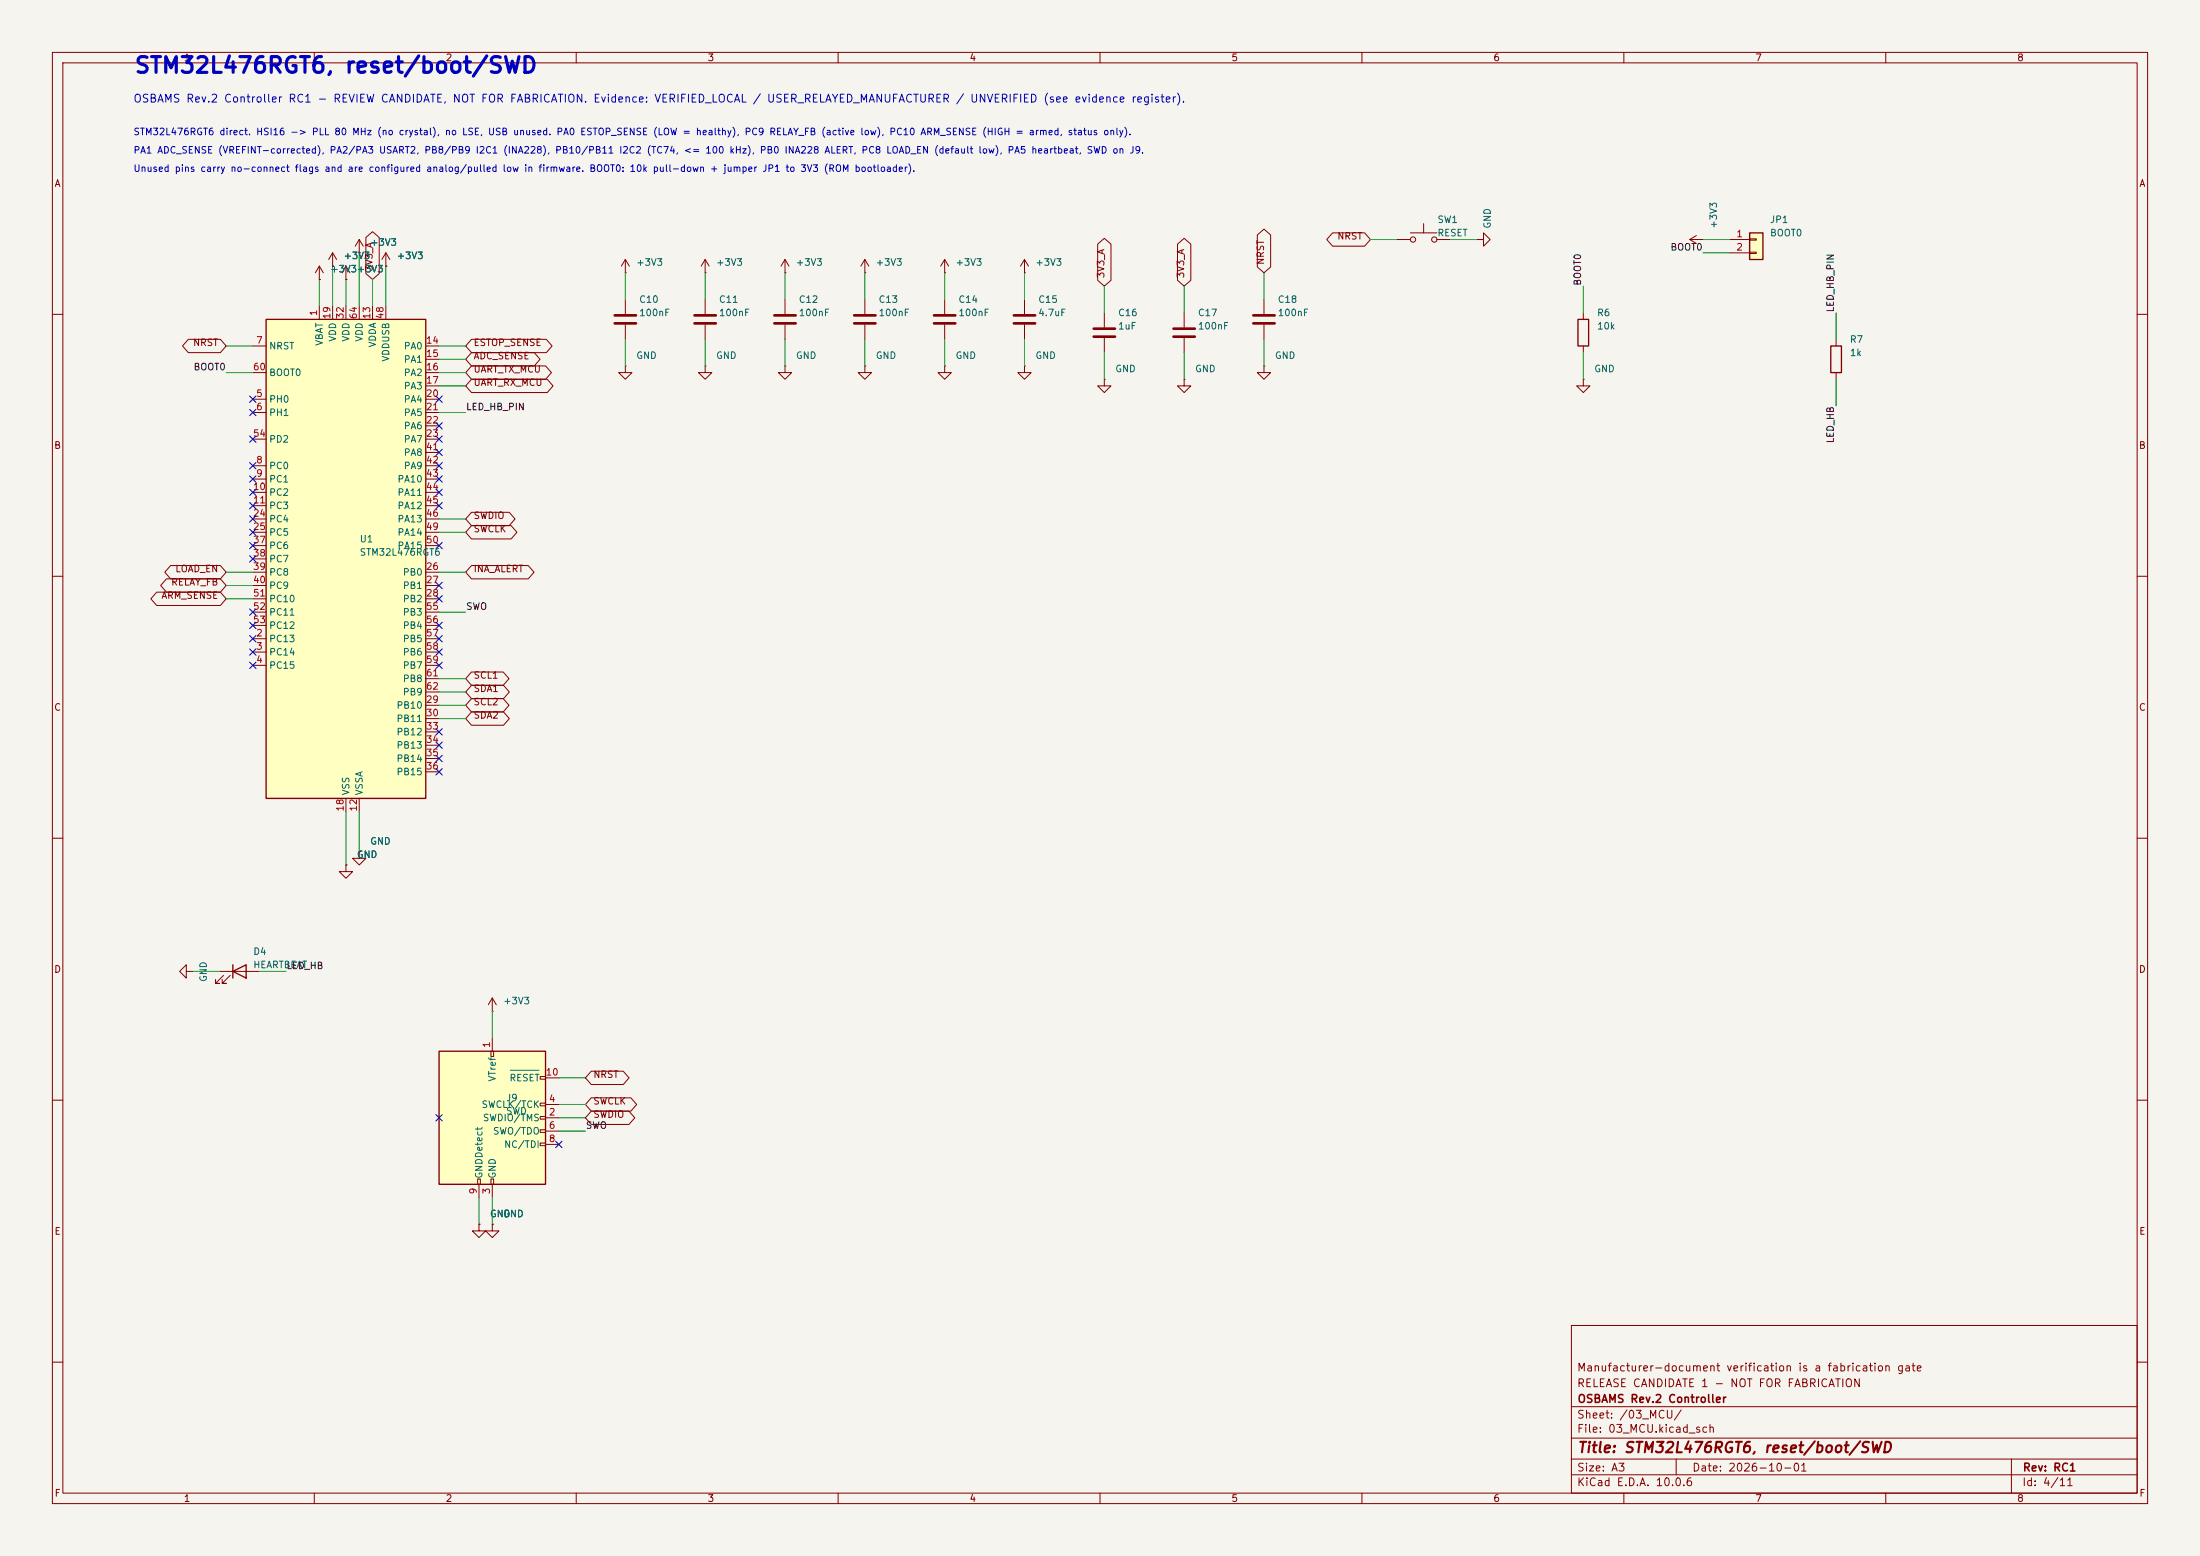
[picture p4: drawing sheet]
<svg xmlns="http://www.w3.org/2000/svg" width="420mm" height="297mm" viewBox="0 0 420 297" stroke-linecap="round" stroke-linejoin="round" font-family="sans-serif">
<path d="M0 0h420v297h-420z" fill="#f5f4ef" stroke="#f5f4ef" stroke-width=".19"/>
<g fill="none" stroke="#840000" stroke-width=".19">
<path d="M10 10h400v277h-400zM12 12h396v273h-396zM60 10v2M110 10v2M160 10v2M210 10v2M260 10v2M310 10v2M360 10v2M119.4 52.1h.1M119.4 49.5v2.6M119.4 57.2v2.7"/>
<path d="M119.4 49.5l-.8 1.3M119.4 49.5l.7 1.3M10 60h2M119.4 69.9v1.2h1.2l-1.2 1.3-1.3-1.3h1.3M119.4 69.9h.1M119.4 62v2.8M408 60h2M10 110h2M408 110h2M10 160h2M408 160h2M68.6 162.6v1.2h1.2l-1.2 1.3-1.3-1.3h1.3"/>
<path d="M68.6 162.6h.1M35.6 185.4v-1.2l-1.3 1.2 1.3 1.3v-1.3h1.2M36.8 185.4h.1M41.9 185.4h7.6M42.7 186.2l-1.6 1.5h.8h-.8v-.8M43.9 186.2l-1.5 1.5h.8h-.8v-.8M10 210h2M408 210h2M91.4 233.7v1.2h1.3l-1.3 1.3-1.2-1.3h1.2M91.4 233.7h.1M94 233.7v1.2h1.2l-1.2 1.3-1.3-1.3h1.3M94 233.7h.1"/>
<path d="M300 253h108v32h-108zM10 260h2M300 278.5h108M300 274.5h108M300 268.5h108M320 278.5v3M384 278.5v6.5M408 260h2M60 285v2M110 285v2M160 285v2M210 285v2"/>
<path d="M260 285v2M300 281.5h108M310 285v2M360 285v2"/>
</g>
<path d="M117.3 60.2h4.1M117.3 61.7h4.1" fill="none" stroke="#840000" stroke-width=".51"/>
<path d="M44.4 185.4l2.6-1.2v2.5zM44.4 184.2v2.5" fill="none" stroke="#840000" stroke-width=".25"/>
<path d="M83.8 200.7h20.3v25.4h-20.3z" fill="#ffffc2"/>
<path d="M301.2 61h2.1v5h-2.1zM349.5 66h2v5.1h-2zM83.8 200.7h20.3v25.4h-20.3z" fill="none" stroke="#840000" stroke-width=".25"/>
<g fill="none" stroke="#840000" stroke-width=".19">
<path d="M61 53.3h.1M61 50.8l-.8 1.3M61 50.8l.7 1.3M61 50.8v2.5M63.5 50.8h.1M63.5 48.3l-.8 1.2M63.5 48.3l.8 1.2M63.5 48.3v2.5M66 53.3h.1M66 50.8l-.7 1.3M66 50.8l.8 1.3M66 50.8v2.5"/>
<path d="M68.6 48.3h.1M68.6 45.7l-.8 1.3M68.6 45.7l.7 1.3M68.6 45.7v2.6M73.7 50.8h.1M73.7 48.3l-.8 1.2M73.7 48.3l.7 1.2M73.7 48.3v2.5M134.6 52.1h.1M134.6 49.5v2.6M134.6 57.2v2.7M134.6 49.5l-.7 1.3"/>
<path d="M134.6 49.5l.8 1.3M149.9 52.1h.1M149.9 49.5v2.6M149.9 57.2v2.7M149.9 49.5l-.8 1.3M149.9 49.5l.7 1.3M180.3 57.2v2.7M226.1 59.7v2.8M241.3 57.2v2.7M266.7 45.7h2.5M269.2 44.5h5.1M271.8 42.7v1.8"/>
<path d="M274.3 45.7h2.6M281.9 45.7h1.3v-1.2l1.3 1.2-1.3 1.3v-1.3M281.9 45.7h.1M302.3 59.7v1.3M322.6 45.7l1.2 .8M322.6 45.7h2.5M323.8 45l-1.2 .7M325.1 45.7h.1M134.6 69.9v1.2h1.3l-1.3 1.3-1.3-1.3h1.3M134.6 69.9h.1M134.6 62v2.8M149.9 69.9v1.2h1.2l-1.2 1.3-1.3-1.3h1.3"/>
<path d="M149.9 69.9h.1M149.9 62v2.8M180.3 62v2.8M226.1 72.4v1.3h1.2l-1.2 1.2-1.3-1.2h1.3M226.1 72.4h.1M226.1 64.5v2.8M241.3 69.9v1.2h1.3l-1.3 1.3-1.3-1.3h1.3M241.3 69.9h.1M241.3 62v2.8M302.3 72.4v1.3h1.2l-1.2 1.2-1.3-1.2h1.3M302.3 72.4h.1M302.3 66v1.3"/>
<path d="M350.5 64.8v1.2M350.5 71.1v1.3M66 165.1v1.3h1.3l-1.3 1.2-1.2-1.2h1.2M66 165.1h.1M94 193h.1M94 190.5v2.5M94 198.1v2.6M94 190.5l-.8 1.3M94 190.5l.7 1.3M93.7 200.7h.5v1h-.5zM103.1 210.6h1v.5h-1zM103.1 205.5h1v.5h-1z"/>
<path d="M103.1 213.1h1v.5h-1zM103.1 215.6h1v.6h-1zM103.1 218.2h1v.5h-1zM104.1 213.4h2.6M104.1 210.8h2.6M104.1 215.9h2.6M104.1 218.4h2.6M104.1 205.7h2.6M91.2 225h.5v1.1h-.5zM91.4 226.1v2.5M93.7 225h.5v1.1h-.5zM94 226.1v2.5"/>
<circle cx="269.7" cy="45.7" r=".51"/>
<circle cx="273.8" cy="45.7" r=".51"/>
</g>
<path d="M97.4 204.3h5.5" fill="none" stroke="#006464" stroke-width=".19"/>
<path d="M132.6 60.2h4.1M132.6 61.7h4.1M147.8 60.2h4.1M147.8 61.7h4.1M178.3 60.2h4.1M178.3 61.7h4.1M224 62.7h4.1M224 64.3h4.1M239.3 60.2h4M239.3 61.7h4" fill="none" stroke="#840000" stroke-width=".51"/>
<path d="M334 44.5h2.5v5h-2.5z" fill="#ffffc2"/>
<path d="M334 44.5h2.5v5h-2.5z" fill="none" stroke="#840000" stroke-width=".25"/>
<g fill="none" stroke="#840000" stroke-width=".19">
<path d="M165.1 52.1h.1M165.1 49.5l-.8 1.3M165.1 49.5l.8 1.3M165.1 49.5v2.6M165.1 57.2v2.7M180.3 52.1h.1M180.3 49.5l-.7 1.3M180.3 49.5l.8 1.3M180.3 49.5v2.6M195.6 52.1h.1M195.6 49.5v2.6M195.6 57.2v2.7"/>
<path d="M195.6 49.5l-.8 1.3M195.6 49.5l.7 1.3M210.8 59.7v2.8M330.2 45.7h3.8M330.2 48.3h3.8M334 45.6h1.3v.2h-1.3zM334 48.1h1.3v.3h-1.3zM165.1 69.9v1.2h1.3l-1.3 1.3-1.3-1.3h1.3M165.1 69.9h.1M165.1 62v2.8M180.3 69.9v1.2h1.3l-1.3 1.3-1.2-1.3h1.2M180.3 69.9h.1"/>
<path d="M195.6 69.9v1.2h1.2l-1.2 1.3-1.3-1.3h1.3M195.6 69.9h.1M195.6 62v2.8M210.8 72.4v1.3h1.3l-1.3 1.2-1.3-1.2h1.3M210.8 72.4h.1M210.8 64.5v2.8"/>
</g>
<path d="M163.1 60.2h4M163.1 61.7h4M193.5 60.2h4.1M193.5 61.7h4.1M208.8 62.7h4.1M208.8 64.3h4.1" fill="none" stroke="#840000" stroke-width=".51"/>
<path d="M50.8 61h30.5v91.4h-30.5z" fill="#ffffc2"/>
<path d="M50.8 61h30.5v91.4h-30.5z" fill="none" stroke="#840000" stroke-width=".25"/>
<g fill="none" stroke="#840000" stroke-width=".19">
<path d="M61 53.3h.1M61 58.4v2.6M63.5 50.8h.1M63.5 58.4v2.6M66 53.3h.1M66 58.4v2.6M68.6 48.3h.1M68.6 58.4v2.6M69.8 45.3l1.3-1.1 1.3 1.1v6.9l-1.3 1.1-1.3-1.1zM71.1 58.4v2.6M73.7 50.8h.1M73.7 58.4v2.6"/>
<path d="M209.5 46.6l1.3-1.1 1.3 1.1v6.9l-1.3 1.1-1.3-1.1zM224.8 46.6l1.3-1.1 1.2 1.1v6.9l-1.2 1.1-1.3-1.1zM240 44.8l1.3-1.1 1.3 1.1v6.2l-1.3 1.1-1.3-1.1zM254.4 44.4h6.1l1.1 1.3-1.1 1.3h-6.1l-1.1-1.3zM36 64.8h6.1l1.1 1.2-1.1 1.3h-6.1l-1.2-1.3zM48.3 76.2h2.5M48.3 78.7h2.5M48.3 66h2.5M48.3 71.1h2.5M81.3 76.2h2.5M81.3 78.7h2.5M81.3 66h2.5"/>
<path d="M81.3 68.6h2.5M81.3 71.1h2.5M81.3 73.7h2.5M90 67.3h12l1.1 1.3-1.1 1.3h-12l-1.1-1.3zM90 69.8h14.2l1.1 1.3-1.1 1.3h-14.2l-1.1-1.3zM90 72.4h14.5l1.1 1.3-1.1 1.2h-14.5l-1.1-1.2zM90 64.8h14.3l1.1 1.2-1.1 1.3h-14.3l-1.1-1.3zM48.3 88.9h2.5M48.3 91.4h2.5M48.3 94h2.5M48.3 96.5h2.5M48.3 83.8h2.5"/>
<path d="M48.3 99.1h2.5M81.3 88.9h2.5M81.3 91.4h2.5M81.3 94h2.5M81.3 96.5h2.5M81.3 81.3h2.5M81.3 83.8h2.5M81.3 99.1h2.5M81.3 86.4h2.5M90 97.8h7.2l1.1 1.3-1.1 1.2h-7.2l-1.1-1.2zM29.9 113h12.2l1.1 1.3-1.1 1.3h-12.2l-1.1-1.3zM31.8 110.5h10.3l1.1 1.3-1.1 1.2h-10.3l-1.1-1.2z"/>
<path d="M32.6 107.9h9.5l1.1 1.3-1.1 1.3h-9.5l-1.1-1.3zM48.3 101.6h2.5M48.3 109.2h2.5M48.3 111.8h2.5M48.3 114.3h2.5M48.3 104.1h2.5M48.3 106.7h2.5M48.3 116.8h2.5M48.3 119.4h2.5M81.3 101.6h2.5M81.3 109.2h2.5M81.3 111.8h2.5"/>
<path d="M81.3 114.3h2.5M81.3 104.1h2.5M81.3 116.8h2.5M81.3 119.4h2.5M90 100.3h7.6l1.1 1.3-1.1 1.3h-7.6l-1.1-1.3zM90 107.9h10.8l1.2 1.3-1.2 1.3h-10.8l-1.1-1.3zM48.3 121.9h2.5M48.3 124.5h2.5M48.3 127h2.5M81.3 121.9h2.5M81.3 124.5h2.5M81.3 127h2.5"/>
<path d="M81.3 134.6h2.5M81.3 137.2h2.5M81.3 139.7h2.5M81.3 129.5h2.5M81.3 132.1h2.5M90 133.3h6.1l1.1 1.3-1.1 1.3h-6.1l-1.1-1.3zM90 128.3h6.1l1.1 1.2-1.1 1.3h-6.1l-1.1-1.3zM90 135.9h6.1l1.1 1.3-1.1 1.2h-6.1l-1.1-1.2zM90 130.8h6.1l1.1 1.3-1.1 1.3h-6.1l-1.1-1.3zM66 152.4v2.5M68.6 152.4v2.5M81.3 142.2h2.5"/>
<path d="M81.3 144.8h2.5M81.3 147.3h2.5M66 165.1h.1M68.6 162.6h.1M112.9 212.1h7.2l1.1 1.3-1.1 1.2h-7.2l-1.1-1.2zM112.9 209.5h7.5l1.1 1.3-1.1 1.3h-7.5l-1.1-1.3zM112.9 204.5h6.1l1.1 1.2-1.1 1.3h-6.1l-1.1-1.3zM91.4 233.7h.1M94 233.7h.1"/>
</g>
<g fill="none" stroke="#009600" stroke-width=".19">
<path d="M61 53.3v5.1M63.5 50.8v7.6M66 53.3v5.1M68.6 48.3v10.1M71.1 53.3v5.1M73.7 50.8v7.6M119.4 52.1v5.1M134.6 52.1v5.1M149.9 52.1v5.1M165.1 52.1v5.1M180.3 52.1v5.1M195.6 52.1v5.1"/>
<path d="M210.8 54.6v5.1M226.1 54.6v5.1M241.3 52.1v5.1M261.6 45.7h5.1M276.9 45.7h5M302.3 54.6v5.1M325.1 45.7h5.1M325.1 48.3h5.1M350.5 59.7v5.1M43.2 66h5.1M43.2 71.1h5.1M83.8 78.7h5.1"/>
<path d="M83.8 66h5.1M83.8 73.7h5.1M83.8 68.6h5.1M83.8 71.1h5.1M119.4 64.8v5.1M134.6 64.8v5.1M149.9 64.8v5.1M165.1 64.8v5.1M180.3 64.8v5.1M195.6 64.8v5.1M210.8 67.3v5.1M226.1 67.3v5.1"/>
<path d="M241.3 64.8v5.1M302.3 67.3v5.1M350.5 72.4v5.1M83.8 99.1h5.1M43.2 111.8h5.1M43.2 114.3h5.1M43.2 109.2h5.1M83.8 101.6h5.1M83.8 116.8h5.1M83.8 109.2h5.1M83.8 134.6h5.1M83.8 137.2h5.1"/>
<path d="M83.8 132.1h5.1M83.8 129.5h5.1M66 154.9v10.2M68.6 154.9v7.7M36.8 185.4h5.1M49.5 185.4h5.1M94 193v5.1M106.7 213.4h5.1M106.7 205.7h5.1M106.7 210.8h5.1M106.7 215.9h5.1M91.4 228.6v5.1"/>
<path d="M94 228.6v5.1"/>
</g>
<g fill="none" stroke="#000084" stroke-width=".19">
<path d="M47.7 75.6l1.2 1.2M47.7 78.1l1.2 1.2M48.9 75.6l-1.2 1.2M48.9 78.1l-1.2 1.2M83.2 75.6l1.2 1.2M84.4 75.6l-1.2 1.2M47.7 98.5l1.2 1.2M47.7 90.8l1.2 1.2M47.7 88.3l1.2 1.2M47.7 95.9l1.2 1.2M47.7 93.4l1.2 1.2M47.7 83.2l1.2 1.2"/>
<path d="M48.9 98.5l-1.2 1.2M48.9 90.8l-1.2 1.2M48.9 88.3l-1.2 1.2M48.9 95.9l-1.2 1.2M48.9 93.4l-1.2 1.2M48.9 83.2l-1.2 1.2M83.2 95.9l1.2 1.2M83.2 90.8l1.2 1.2M83.2 93.4l1.2 1.2M83.2 80.7l1.2 1.2M83.2 88.3l1.2 1.2M83.2 83.2l1.2 1.2"/>
<path d="M83.2 85.8l1.2 1.2M84.4 95.9l-1.2 1.2M84.4 85.8l-1.2 1.2M84.4 88.3l-1.2 1.2M84.4 83.2l-1.2 1.2M84.4 80.7l-1.2 1.2M84.4 90.8l-1.2 1.2M84.4 93.4l-1.2 1.2M47.7 106.1l1.2 1.2M47.7 118.8l1.2 1.2M47.7 103.5l1.2 1.2M47.7 116.2l1.2 1.2"/>
<path d="M47.7 101l1.2 1.2M48.9 106.1l-1.2 1.2M48.9 118.8l-1.2 1.2M48.9 103.5l-1.2 1.2M48.9 116.2l-1.2 1.2M48.9 101l-1.2 1.2M83.2 111.2l1.2 1.2M83.2 103.5l1.2 1.2M83.2 118.8l1.2 1.2M83.2 113.7l1.2 1.2M84.4 111.2l-1.2 1.2M84.4 103.5l-1.2 1.2"/>
<path d="M84.4 118.8l-1.2 1.2M84.4 113.7l-1.2 1.2M47.7 121.3l1.2 1.2M47.7 123.9l1.2 1.2M47.7 126.4l1.2 1.2M48.9 121.3l-1.2 1.2M48.9 123.9l-1.2 1.2M48.9 126.4l-1.2 1.2M83.2 121.3l1.2 1.2M83.2 139.1l1.2 1.2M83.2 126.4l1.2 1.2M83.2 123.9l1.2 1.2"/>
<path d="M84.4 121.3l-1.2 1.2M84.4 139.1l-1.2 1.2M84.4 126.4l-1.2 1.2M84.4 123.9l-1.2 1.2M83.2 141.6l1.2 1.2M83.2 144.2l1.2 1.2M83.2 146.7l1.2 1.2M84.4 141.6l-1.2 1.2M84.4 144.2l-1.2 1.2M84.4 146.7l-1.2 1.2M83.2 212.8l1.2 1.2M84.4 212.8l-1.2 1.2"/>
<path d="M106.1 217.8l1.2 1.2M107.3 217.8l-1.2 1.2"/>
</g>
<text font-size="3" fill="#0000c2" x="25.5" y="14.7">STM32L476RGT6, reset/boot/SWD</text>
<text font-size="2" fill="#840000" x="301" y="277.8">Title: STM32L476RGT6, reset/boot/SWD</text>
<text font-size="1.5" fill="#0000c2" x="25.4" y="19.9">OSBAMS Rev.2 Controller RC1 - REVIEW CANDIDATE, NOT FOR FABRICATION. Evidence: VERIFIED_LOCAL / USER_RELAYED_MANUFACTURER / UNVERIFIED (see evidence register).</text>
<g font-size="1.5" fill="#840000">
<text x="300.9" y="262.1">Manufacturer-document verification is a fabrication gate</text>
<text x="300.9" y="265.1">RELEASE CANDIDATE 1 - NOT FOR FABRICATION</text>
<text x="301" y="268.1">OSBAMS Rev.2 Controller</text>
<text x="300.9" y="273.8">File: 03_MCU.kicad_sch</text>
<text x="300.9" y="271.1">Sheet: /03_MCU/</text>
<text x="300.9" y="281.2">Size: A3</text>
<text x="322.9" y="281.2">Date: 2026-10-01</text>
<text x="386" y="281.2">Rev: RC1</text>
<text x="300.9" y="284">KiCad E.D.A. 10.0.6</text>
<text x="385.9" y="284">Id: 4/11</text>
</g>
<g font-size="1.3" fill="#840000">
<text x="35" y="12">1</text>
<text x="85" y="12">2</text>
<text x="135" y="12">3</text>
<text x="185" y="12">4</text>
<text x="235" y="12">5</text>
<text x="285" y="12">6</text>
<text x="335" y="12">7</text>
<text x="385" y="12">8</text>
<text x="10.3" y="36">A</text>
<text x="408.3" y="36">A</text>
<text x="255.2" y="46">NRST</text>
<text x="71.4" y="51.9" transform="rotate(-90 71.4 51.9)">3V3_A</text>
<text x="211.1" y="53.2" transform="rotate(-90 211.1 53.2)">3V3_A</text>
<text x="226.4" y="53.2" transform="rotate(-90 226.4 53.2)">3V3_A</text>
<text x="241.6" y="50.7" transform="rotate(-90 241.6 50.7)">NRST</text>
<text x="36.7" y="66.4">NRST</text>
<text x="90.3" y="68.9">ADC_SENSE</text>
<text x="90.3" y="71.4">UART_TX_MCU</text>
<text x="90.3" y="66.4">ESTOP_SENSE</text>
<text x="90.3" y="74">UART_RX_MCU</text>
<text x="10.2" y="86">B</text>
<text x="408.2" y="86">B</text>
<text x="90.3" y="99.4">SWDIO</text>
<text x="90.3" y="101.9">SWCLK</text>
<text x="32.6" y="112.1">RELAY_FB</text>
<text x="33.4" y="109.5">LOAD_EN</text>
<text x="90.3" y="109.5">INA_ALERT</text>
<text x="30.7" y="114.6">ARM_SENSE</text>
<text x="90.3" y="129.9">SCL1</text>
<text x="10.2" y="136">C</text>
<text x="90.3" y="134.9">SCL2</text>
<text x="90.3" y="137.5">SDA2</text>
<text x="90.3" y="132.4">SDA1</text>
<text x="408.2" y="136">C</text>
<text x="10.2" y="186">D</text>
<text x="408.2" y="186">D</text>
<text x="113.2" y="206.1">NRST</text>
<text x="113.2" y="213.7">SWDIO</text>
<text x="113.2" y="211.1">SWCLK</text>
<text x="10.3" y="236">E</text>
<text x="408.3" y="236">E</text>
<text x="10.3" y="286">F</text>
<text x="35" y="287">1</text>
<text x="85" y="287">2</text>
<text x="135" y="287">3</text>
<text x="185" y="287">4</text>
<text x="235" y="287">5</text>
<text x="285" y="287">6</text>
<text x="335" y="287">7</text>
<text x="385" y="287">8</text>
<text x="408.3" y="286">F</text>
</g>
<g font-size="1.3" fill="#0000c2">
<text x="25.4" y="26.1">STM32L476RGT6 direct. HSI16 -&gt; PLL 80 MHz (no crystal), no LSE, USB unused. PA0 ESTOP_SENSE (LOW = healthy), PC9 RELAY_FB (active low), PC10 ARM_SENSE (HIGH = armed, status only).</text>
<text x="25.4" y="29.6">PA1 ADC_SENSE (VREFINT-corrected), PA2/PA3 USART2, PB8/PB9 I2C1 (INA228), PB10/PB11 I2C2 (TC74, &lt;= 100 kHz), PB0 INA228 ALERT, PC8 LOAD_EN (default low), PA5 heartbeat, SWD on J9.</text>
<text x="25.4" y="33.1">Unused pins carry no-connect flags and are configured analog/pulled low in firmware. BOOT0: 10k pull-down + jumper JP1 to 3V3 (ROM bootloader).</text>
</g>
<g font-size="1.3" fill="#006464">
<text x="70.6" y="47.2">+3V3</text>
<text x="274.3" y="42.9">SW1</text>
<text x="274.3" y="45.4">RESET</text>
<text x="284.9" y="43.7" transform="rotate(-90 284.9 43.7)">GND</text>
<text x="328.1" y="43.7" transform="rotate(-90 328.1 43.7)">+3V3</text>
<text x="337.8" y="42.9">JP1</text>
<text x="337.8" y="45.4">BOOT0</text>
<text x="62.9" y="52.3">+3V3+3V3</text>
<text x="65.5" y="49.8">+3V3</text>
<text x="75.6" y="49.8">+3V3</text>
<text x="121.4" y="51">+3V3</text>
<text x="136.6" y="51">+3V3</text>
<text x="151.8" y="51">+3V3</text>
<text x="167.1" y="51">+3V3</text>
<text x="182.3" y="51">+3V3</text>
<text x="197.6" y="51">+3V3</text>
<text x="121.9" y="58.1">C10</text>
<text x="137.1" y="58.1">C11</text>
<text x="152.4" y="58.1">C12</text>
<text x="167.6" y="58.1">C13</text>
<text x="182.9" y="58.1">C14</text>
<text x="198.1" y="58.1">C15</text>
<text x="243.8" y="58.1">C18</text>
<text x="64.5" y="65.3" transform="rotate(-90 64.5 65.3)">VDD</text>
<text x="67" y="65.3" transform="rotate(-90 67 65.3)">VDD</text>
<text x="69.5" y="65.3" transform="rotate(-90 69.5 65.3)">VDD</text>
<text x="121.9" y="60.7">100nF</text>
<text x="137.1" y="60.7">100nF</text>
<text x="152.4" y="60.7">100nF</text>
<text x="167.6" y="60.7">100nF</text>
<text x="182.9" y="60.7">100nF</text>
<text x="198.1" y="60.7">4.7uF</text>
<text x="213.3" y="60.7">C16</text>
<text x="213.3" y="63.2">1uF</text>
<text x="228.6" y="60.7">C17</text>
<text x="228.6" y="63.2">100nF</text>
<text x="243.8" y="60.7">100nF</text>
<text x="304.8" y="60.7">R6</text>
<text x="304.8" y="63.2">10k</text>
<text x="353" y="65.7">R7</text>
<text x="51.3" y="67">NRST</text>
<text x="61.9" y="66.1" transform="rotate(-90 61.9 66.1)">VBAT</text>
<text x="72.1" y="66.4" transform="rotate(-90 72.1 66.4)">VDDA</text>
<text x="74.6" y="69.1" transform="rotate(-90 74.6 69.1)">VDDUSB</text>
<text x="77" y="67">PA0</text>
<text x="77" y="69.5">PA1</text>
<text x="121.4" y="68.8">GND</text>
<text x="136.6" y="68.8">GND</text>
<text x="151.8" y="68.8">GND</text>
<text x="167.1" y="68.8">GND</text>
<text x="182.3" y="68.8">GND</text>
<text x="197.6" y="68.8">GND</text>
<text x="212.8" y="71.4">GND</text>
<text x="228" y="71.4">GND</text>
<text x="243.3" y="68.8">GND</text>
<text x="304.2" y="71.4">GND</text>
<text x="353" y="68.3">1k</text>
<text x="51.3" y="77.2">PH0</text>
<text x="51.3" y="72.1">BOOT0</text>
<text x="77" y="72.1">PA2</text>
<text x="77" y="74.6">PA3</text>
<text x="77" y="77.2">PA4</text>
<text x="51.3" y="79.7">PH1</text>
<text x="77" y="79.7">PA5</text>
<text x="77" y="82.2">PA6</text>
<text x="51.3" y="89.9">PC0</text>
<text x="51.3" y="84.8">PD2</text>
<text x="77" y="84.8">PA7</text>
<text x="77" y="87.3">PA8</text>
<text x="77" y="89.9">PA9</text>
<text x="51.3" y="92.4">PC1</text>
<text x="51.3" y="94.9">PC2</text>
<text x="75.8" y="92.4">PA10</text>
<text x="75.8" y="94.9">PA11</text>
<text x="51.3" y="97.5">PC3</text>
<text x="51.3" y="100">PC4</text>
<text x="75.8" y="97.5">PA12</text>
<text x="75.8" y="100">PA13</text>
<text x="51.3" y="102.6">PC5</text>
<text x="51.3" y="105.1">PC6</text>
<text x="51.3" y="107.6">PC7</text>
<text x="68.6" y="103.8">U1</text>
<text x="68.6" y="106.4">STM32L476RGT6</text>
<text x="75.8" y="102.6">PA14</text>
<text x="75.8" y="105.1">PA15</text>
<text x="51.3" y="110.2">PC8</text>
<text x="51.3" y="112.7">PC9</text>
<text x="76.8" y="110.2">PB0</text>
<text x="76.8" y="112.7">PB1</text>
<text x="51.3" y="115.3">PC10</text>
<text x="51.3" y="117.8">PC11</text>
<text x="76.8" y="115.3">PB2</text>
<text x="76.8" y="117.8">PB3</text>
<text x="51.3" y="122.9">PC13</text>
<text x="51.3" y="125.4">PC14</text>
<text x="51.3" y="120.3">PC12</text>
<text x="76.8" y="120.3">PB4</text>
<text x="76.8" y="122.9">PB5</text>
<text x="76.8" y="125.4">PB6</text>
<text x="51.3" y="128">PC15</text>
<text x="76.8" y="128">PB7</text>
<text x="76.8" y="130.5">PB8</text>
<text x="75.6" y="135.6">PB10</text>
<text x="76.8" y="133">PB9</text>
<text x="75.6" y="138.1">PB11</text>
<text x="75.6" y="140.7">PB12</text>
<text x="75.6" y="143.2">PB13</text>
<text x="75.6" y="145.7">PB14</text>
<text x="75.6" y="148.3">PB15</text>
<text x="67" y="151.9" transform="rotate(-90 67 151.9)">VSS</text>
<text x="69.5" y="151.9" transform="rotate(-90 69.5 151.9)">VSSA</text>
<text x="70.6" y="161.5">GND</text>
<text x="68" y="164.1">GND</text>
<text x="48.2" y="182.6">D4</text>
<text x="48.2" y="185.1">HEARTBEAT</text>
<text x="39.8" y="187.5" transform="rotate(-90 39.8 187.5)">GND</text>
<text x="96" y="192">+3V3</text>
<text x="94.9" y="206.6" transform="rotate(-90 94.9 206.6)">VTref</text>
<text x="97.2" y="206.7">RESET</text>
<text x="91.8" y="211.8">SWCLK/TCK</text>
<text x="92.1" y="214.3">SWDIO/TMS</text>
<text x="96.5" y="210.5">J9</text>
<text x="96.5" y="213.1">SWD</text>
<text x="94" y="216.9">SWO/TDO</text>
<text x="96.1" y="219.4">NC/TDI</text>
<text x="92.4" y="225.1" transform="rotate(-90 92.4 225.1)">GNDDetect</text>
<text x="94.9" y="225.1" transform="rotate(-90 94.9 225.1)">GND</text>
<text x="93.4" y="232.6">GND</text>
<text x="96" y="232.6">GND</text>
</g>
<g font-size="1.3" fill="#a90000">
<text x="331.4" y="45.6">1</text>
<text x="331.4" y="48.1">2</text>
<text x="48.8" y="65.9">7</text>
<text x="60.8" y="60.4" transform="rotate(-90 60.8 60.4)">1</text>
<text x="63.4" y="61" transform="rotate(-90 63.4 61)">19</text>
<text x="65.9" y="61" transform="rotate(-90 65.9 61)">32</text>
<text x="68.4" y="61" transform="rotate(-90 68.4 61)">64</text>
<text x="71" y="61" transform="rotate(-90 71 61)">13</text>
<text x="73.5" y="61" transform="rotate(-90 73.5 61)">48</text>
<text x="81.2" y="65.9">14</text>
<text x="48.2" y="71">60</text>
<text x="81.2" y="68.4">15</text>
<text x="81.2" y="71">16</text>
<text x="48.8" y="76.1">5</text>
<text x="81.2" y="73.5">17</text>
<text x="81.2" y="76.1">20</text>
<text x="48.2" y="83.7">54</text>
<text x="48.8" y="78.6">6</text>
<text x="81.2" y="78.6">21</text>
<text x="81.2" y="81.1">22</text>
<text x="81.2" y="83.7">23</text>
<text x="48.8" y="88.8">8</text>
<text x="81.2" y="86.2">41</text>
<text x="81.2" y="88.8">42</text>
<text x="48.2" y="93.8">10</text>
<text x="48.8" y="91.3">9</text>
<text x="81.2" y="91.3">43</text>
<text x="81.2" y="93.8">44</text>
<text x="48.2" y="96.4">11</text>
<text x="48.2" y="98.9">24</text>
<text x="48.2" y="101.5">25</text>
<text x="81.2" y="96.4">45</text>
<text x="81.2" y="98.9">46</text>
<text x="81.2" y="101.5">49</text>
<text x="48.2" y="104">37</text>
<text x="48.2" y="106.5">38</text>
<text x="81.2" y="104">50</text>
<text x="48.2" y="109.1">39</text>
<text x="48.2" y="111.6">40</text>
<text x="81.2" y="109.1">26</text>
<text x="81.2" y="111.6">27</text>
<text x="48.2" y="114.2">51</text>
<text x="48.2" y="116.7">52</text>
<text x="48.2" y="119.2">53</text>
<text x="81.2" y="114.2">28</text>
<text x="81.2" y="116.7">55</text>
<text x="81.2" y="119.2">56</text>
<text x="48.8" y="121.8">2</text>
<text x="48.8" y="124.3">3</text>
<text x="81.2" y="121.8">57</text>
<text x="81.2" y="124.3">58</text>
<text x="48.8" y="126.9">4</text>
<text x="81.2" y="126.9">59</text>
<text x="81.2" y="129.4">61</text>
<text x="81.2" y="131.9">62</text>
<text x="81.2" y="134.5">29</text>
<text x="81.2" y="137">30</text>
<text x="81.2" y="139.6">33</text>
<text x="81.2" y="142.1">34</text>
<text x="81.2" y="144.6">35</text>
<text x="81.2" y="147.2">36</text>
<text x="65.9" y="155" transform="rotate(-90 65.9 155)">18</text>
<text x="68.4" y="155" transform="rotate(-90 68.4 155)">12</text>
<text x="93.8" y="200.1" transform="rotate(-90 93.8 200.1)">1</text>
<text x="104.1" y="205.6">10</text>
<text x="104.7" y="213.2">2</text>
<text x="104.7" y="210.7">4</text>
<text x="104.7" y="215.8">6</text>
<text x="104.7" y="218.3">8</text>
<text x="91.3" y="228.1" transform="rotate(-90 91.3 228.1)">9</text>
<text x="93.8" y="228.1" transform="rotate(-90 93.8 228.1)">3</text>
</g>
<g font-size="1.3" fill="#0f0f0f">
<text x="318.8" y="48.1">BOOT0</text>
<text x="302.1" y="54.6" transform="rotate(-90 302.1 54.6)">BOOT0</text>
<text x="350.4" y="59.7" transform="rotate(-90 350.4 59.7)">LED_HB_PIN</text>
<text x="36.8" y="71">BOOT0</text>
<text x="88.9" y="78.6">LED_HB_PIN</text>
<text x="350.4" y="84.7" transform="rotate(-90 350.4 84.7)">LED_HB</text>
<text x="88.9" y="116.7">SWO</text>
<text x="54.6" y="185.3">LED_HB</text>
<text x="111.7" y="215.8">SWO</text>
</g>
</svg>
